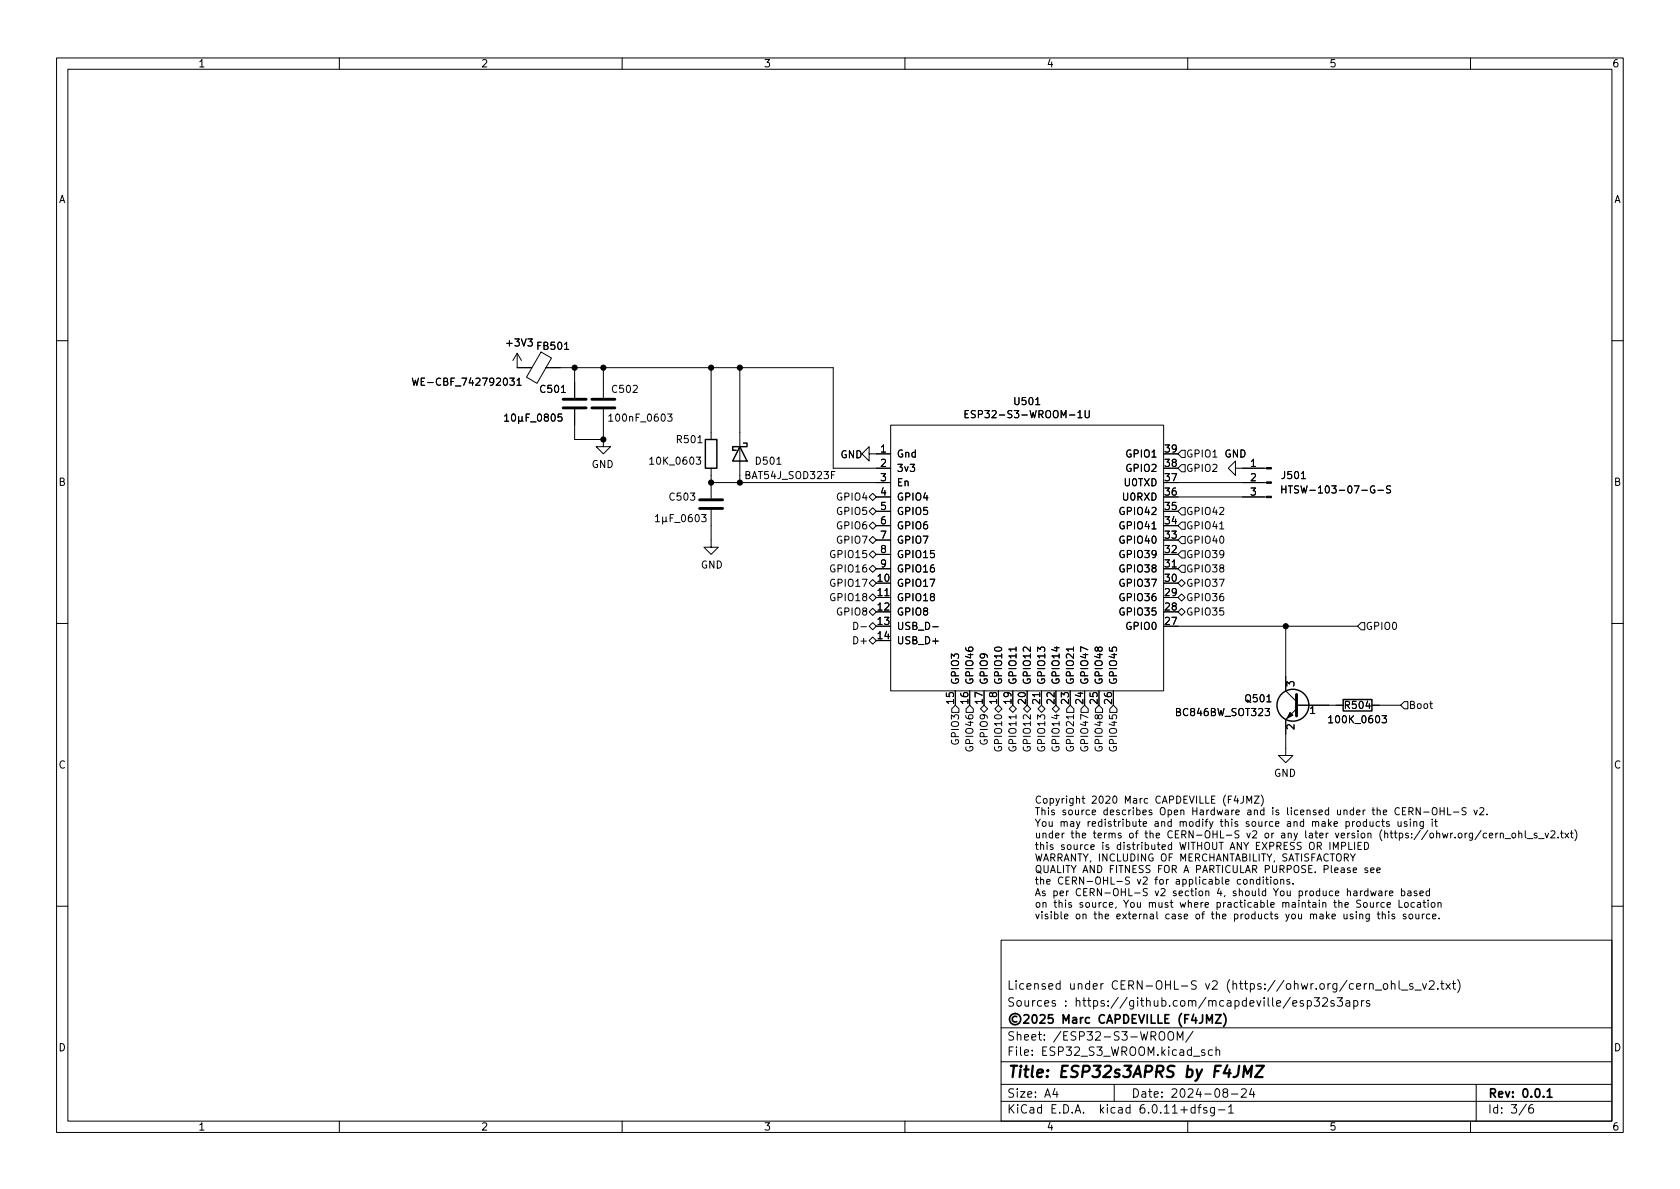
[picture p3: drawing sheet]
<svg xmlns="http://www.w3.org/2000/svg" width="297mm" height="210mm" viewBox="0 0 297 210" stroke-linecap="round" stroke-linejoin="round" font-family="sans-serif">
<g fill="none" stroke="#000" stroke-width=".18">
<path d="M10 10.2h277v190.1h-277zM12 12.2h273v186.1h-273zM60 10.2v2M110 10.2v2M160 10.2v2M210 10.2v2M260 10.2v2M93.3 59.9h.8l-.4 .5 .4 .1v.6l-.2 .1-.6-.1M10 60.2h2M89.2 73.6l.4-.4v1.3M89.2 74.5h.7M90.1 66.9h.8l-.4 .4 .4 .2v.5l-.2 .1-.6-.1"/>
<path d="M90.6 73.3l.1-.1a.68 .68 0 0 1 .5 .6 .68 .68 0 0 1-.5 .7l-.1-.1-.2-.4zM91.4 67.2l.4-.3v1.2M91.4 68.1h.7M91.4 62.5l-.7 1.2M91.4 62.5v2.5h2.6M91.4 62.5l.8 1.2M91.7 73.6v1.3M92.3 74.3l.2 .2M92.3 73.6l-.1 .8-.3 .1-.2-.2M93 73.8h.5M93.6 73.2h-.6v1.3M93.8 74.6h1"/>
<path d="M95.1 73.3l.2-.1a.68 .68 0 0 1 .5 .6 .68 .68 0 0 1-.5 .7l-.2-.1-.1-.4zM95.7 62.2l1.8 1.1-2.6 4.5-1.8-1.1zM96.5 73.8l-.3-.3 .1-.2 .2-.1 .3 .1 .2 .2-.1 .1-.5 .2-.2 .2 .1 .4 .2 .1h.2l.3-.3-.1-.3-.2-.1M96.5 65h50.8v17.8h10.2M97.6 73.3l.1-.1a.68 .68 0 0 1 .5 .6 .68 .68 0 0 1-.5 .7l-.1-.1-.2-.4zM99.3 69.4h.7M99.3 73.2h-.6v.6l.1-.1 .5 .1 .1 .1-.1 .5-.2 .1-.4-.1M99.8 61.8h.7M101.6 65v5.4M101.6 72.4v5.3h5.1M106.7 77.7v1.3h-1.3l1.3 1.3 1.2-1.3h-1.2M106.7 65v5.4"/>
<path d="M106.7 72.4v5.3M118 73.2h.8l-.4 .5 .4 .1v.6l-.2 .1-.6-.1M123.4 78.3h.7M125.7 65v12.7M130.8 65v20.3M157.5 75.2h48.2v47h-48.2zM183.1 71.6h.7M189.1 73.4h.9M190.6 73l.4-.4v1.3M190.6 73.9h.7M191.9 72.6v1l.2 .3h.2l.3-.3v-1M208.9 79.6h.6v1.3h-.6l-.6-.6z"/>
<path d="M285 60.2h2M115.9 91.4l.4-.4v1.3M115.9 92.3h.7M117.2 91.4v1.3M117.8 92.1l.1 .2M117.8 91.4l-.1 .8-.4 .1-.1-.2M118.5 91.6h.4M119.1 91h-.6v1.3M119.3 92.4h.9M120.6 91.1l.2-.1a.68 .68 0 0 1 .4 .6 .68 .68 0 0 1-.4 .7l-.2-.2-.1-.3zM122.3 91l-.4 .1a.86 .86 0 0 0 0 1.2l.5-.2v-.4l-.2-.2h-.4l-.1 .2M123 91.1l.2-.1a.68 .68 0 0 1 .4 .6 .68 .68 0 0 1-.4 .7l-.2-.2-.1-.3z"/>
<path d="M123.1 80.8h.8l-.4 .5 .3 .1v.6l-.2 .1-.5-.1M124.1 91h.7l-.4 .5 .4 .1v.5l-.2 .2-.5-.2M125.7 90.2v6.6h1.3l-1.3 1.2-1.2-1.2h1.2M125.7 85.3h31.8M125.7 82.8v5.3M137.4 82.1h.7M147 84h.4M147.6 83.4h-.6v1.2M153.7 80.3v-1.3l-1.3 1.3 1.3 1.2v-1.2h3.8M153.7 90.4l.6-.6 .6 .6-.6 .7zM153.7 95.5l.6-.6 .6 .6-.6 .6zM153.7 93l.6-.7 .6 .7-.6 .6z"/>
<path d="M153.7 98l.6-.6 .6 .6-.6 .7zM154.3 87.2l.6 .7-.6 .6-.6-.6zM154.3 99.9l.6 .7-.6 .6-.6-.6zM154.9 98h2.6M154.9 95.5h2.6M154.9 93h2.6M154.9 90.4h2.6M154.9 87.9h2.6M203.7 93.5h.7M205.7 80.3h2.6M205.7 82.8h2.6M205.7 85.3h18.2"/>
<path d="M205.7 98h2.6M205.7 95.5h2.6M205.7 93h2.6M205.7 90.4h2.6M205.7 87.9h18.2M208.9 82.2h.6v1.2h-.6l-.6-.6zM208.9 97.4h.6v1.3h-.6l-.6-.7zM208.9 92.3h.6v1.3h-.6l-.6-.6zM208.9 89.8h.6v1.3h-.6l-.6-.7zM208.9 94.9h.6v1.2h-.6l-.6-.6zM208.9 99.9h.6v1.3h-.6l-.6-.6zM215.7 93.5h.7"/>
<path d="M218.4 82.8v-1.3l-1.2 1.3 1.2 1.3v-1.3h5.5M230.1 84.6h.7M243 86a.59 .59 0 0 0-.7 .5 .59 .59 0 0 0 .7 .6l.1-.5h-.3M243.6 86.7h1M245.9 86l-.5-.1-.2 .1v.4l.5 .2 .2 .3-.3 .3-.5-.1M10 110.2h2M151 110a.64 .64 0 0 1 .7 .7 .64 .64 0 0 1-.7 .6zM152.2 110.8h1M153.7 105.7l.6-.7 .6 .7-.6 .6zM153.7 108.2l.6-.6 .6 .6-.6 .6zM153.7 113.3l.6-.7 .6 .7-.6 .6zM153.7 110.7l.6-.6 .6 .6-.6 .7z"/>
<path d="M153.7 103.1l.6-.6 .6 .6-.6 .7zM154.9 103.1h2.6M154.9 105.7h2.6M154.9 108.2h2.6M154.9 110.7h2.6M154.9 113.3h2.6M154.9 100.6h2.6M156.5 105.3h.7M164.9 110.8h1M179.6 114.4v.7M189.8 114.4v.7M205.7 103.1h2.6"/>
<path d="M205.7 105.7h2.6M205.7 108.2h2.6M205.7 110.7h34.3M205.7 100.6h2.6M207.3 100.3h.7M208.3 103.1l.6-.6 .6 .6-.6 .7zM208.3 105.7l.6-.7 .6 .7-.6 .6zM208.9 107.6l.6 .6-.6 .6-.6-.6zM227.3 110.7v11.5l1.9 1.9M240.7 110.1h.6v1.3h-.6l-.7-.7zM285 110.2h2M168.9 124.7l.6 .6v.7h-1.2v-.7z"/>
<path d="M168.9 122.2v2.5M171.4 124.7l.7 .6v.7h-1.3v-.7zM171.4 122.2v2.5M173.4 125.3l.6-.6 .6 .6-.6 .7zM174 122.2v2.5M175.9 125.3l.6-.6 .7 .6-.7 .7zM176.5 122.2v2.5M179.1 124.7l.6 .6-.6 .7-.7-.7zM179.1 122.2v2.5M179.6 126.4v.7M181 125.3l.6-.6 .6 .6-.6 .7zM181.6 122.2v2.5"/>
<path d="M183.5 125.3l.6-.6 .7 .6-.7 .7zM183.8 122.5v.7M184.1 122.2v2.5M186.1 125.3l.6-.6 .6 .6-.6 .7zM186.7 122.2v2.5M189.2 124.7l.7 .6v.7h-1.3v-.7zM189.2 122.2v2.5M189.8 126.4v.7M191.8 124.7l.6 .6v.7h-1.3v-.7zM191.8 122.2v2.5M194.3 124.7l.6 .6v.7h-1.2v-.7zM194.3 122.2v2.5"/>
<path d="M196.8 124.7l.7 .6v.7h-1.3v-.7zM196.8 122.2v2.5M223.7 125.3h.8l-.5 .5 .4 .1v.5l-.2 .2-.5-.2M224 124.1h.7M227.5 121.3v-.8l.5 .5 .1-.4h.6l.1 .2-.1 .5M228.8 128.2v.7l-.9-.7-.4 .2 .1 .5M229.2 125.3l-1.9 1.9v6.4h-1.2l1.2 1.3 1.3-1.3h-1.3M229.2 124.7h8.3M231.7 125.3l.4-.4v1.3M241.8 124l-.3 .9h.8M242.6 124.7h5M244.4 126.6h.7l-.4 .4 .4 .2v.5l-.2 .1-.5-.1"/>
<path d="M248.3 124.1h.6v1.2h-.6l-.7-.6zM252.8 124.4h.5M253 124v1.1l.3 .2M186.2 149.4h-.3l-.2 .2v.1l.5 .2v.3h-.5M188.2 147.3l-.4 .3M191.3 141.2h.5M191.5 140.8v1.1l.3 .1M192.9 149.8l.6-.1-.1-.3h-.3l-.2 .2v.6h.5M193.1 143.7l.6-.2v-.2l-.4-.1-.2 .2 .1 .6h.5M196.9 140.8h.1a.68 .68 0 0 1 .5 .6 .68 .68 0 0 1-.5 .6 .84 .84 0 0 1-.1-1.2zM199.7 155.1h-.5l-.2 .1v.4l.6 .2 .1 .3-.2 .3-.5-.1M201.3 145.3h.5"/>
<path d="M201.5 144.9v1l.3 .2M202.1 145.7l.6-.1v-.3h-.4l-.2 .2 .1 .6h.5M202.9 157.2l-.5-.1-.3 .3 .1 .3 .6 .2v.4l-.2 .1-.5-.1M203.6 143.3l-.3-.1-.1 .2v.2l.4 .1v.3h-.4M207.1 149.4h-.3l-.3 .2 .2 .6h.4M207.1 148.9v1.3M215.2 159.7l.4-.1 .2 .2-.1 .6h-.5M215.2 159.6v1.3M216.7 155.9l.6-.1-.1-.2-.3-.1-.2 .2 .1 .6h.4M218.5 157.6h-.3l-.2 .1 .1 .2 .4 .1v.3h-.5M219.1 147l-.5-.1-.3 .2 .2 .3 .5 .3v.4l-.2 .1-.5-.1M220.5 147.3l.3 .9 .3-.9"/>
<path d="M220.8 145.3h-.3l-.2 .2 .1 .1 .4 .2v.3h-.5M221.5 147l.5-.1 .2 .4-.8 .9h.8M223.8 147.4l.3-.1 .2 .3v.3l-.2 .3-.3-.1-.1-.2zM225 142.8v.1M225 143.2v.9M225.2 157.1l.4 .7 .4-.7M226.1 143.3l-.3-.1-.2 .2 .1 .2 .4 .1v.3h-.5M226.6 147.4h.5l.1 .8M226.8 159.7l.2-.1 .3 .1v.7M226.8 159.6v.8M227.2 147.6l-.5 .1-.1 .2 .1 .3 .5-.1M227.6 142.8v1.1l.2 .2"/>
<path d="M227.6 145.3h.5l.1 .8M228.2 145.6h-.4l-.2 .2 .2 .3h.4M228.6 156.2v.2M229.7 157.6h.4l.2 .2-.1 .5h-.5M229.7 157.6v1.2M230.9 146.9v1.1l.1 .2M232.1 145.4l.1-.1h.3l.1 .8M232.1 145.3v.8M234.1 153.7l.6-.1 .1-.1v-.3l-.7-.2v1.3M235.8 159.6h.5M236 159.2v1.1l.3 .1M236.1 147.3l.3 .9 .3-.9"/>
<path d="M236.5 143.2v.8l.3 .1 .2-.1M238 145.3h.4l.2 .2-.1 .6h-.5M238 145.3v1.3M238.2 157.7l.2-.1h.3l.1 .8M238.2 157.1v1.3M240.6 159.2h-.5l-.2 .1v.4l.6 .2 .1 .3-.3 .2h-.4M241.8 153.5h-.3l-.2 .1 .1 .2 .4 .1v.3h-.5M242.6 143.2h.5M242.8 142.8v1.1l.3 .2M244.3 146.7a1.46 1.46 0 0 0 0 2M247.2 145.3v.8h.3l.2-.1M247.4 159.2v1.2h.6"/>
<path d="M247.4 142.9a.6 .6 0 0 0-.8 .5 .6 .6 0 0 0 .6 .7l.2-.1M247.7 145.3v.8M247.8 157.6h.3l.3 .2-.1 .5h-.5M247.8 157.1v1.3M253.2 144.9v.1M253.2 145.3v.8M253.7 145.3h.4M253.8 144.9v1l.3 .2M260.6 143.2l.3 .9 .3-.9M273.2 147.3l.3 .9 .3-.9M274.2 147l.5-.1 .2 .4-.7 .9h.7M275.5 148.1v.1"/>
<path d="M275.9 147.3h.5M276.1 146.9v1.1l.3 .2M276.7 147.3l.7 .9M277.4 147.3l-.7 .9M277.7 147.3h.4M277.8 146.9v1.1l.3 .2M278.4 146.7a1.46 1.46 0 0 1 0 2M10 160.2h2M177 166.3h108v32h-108zM186.6 177l-.4-.1-.2 .2 .1 .3 .5 .1v.4h-.6M187.4 174l-.4-.1-.3 .3v.4l.2 .3h.5M187.4 173.4v1.5"/>
<path d="M188.2 162.1l.6-.2v-.2l-.4-.1-.2 .2 .1 .6h.5M197.3 160.4l-.1 .2M204.5 161.2v1.1l.2 .2M211.5 173.5l-.6-.1-.2 .2v.4l.7 .3 .1 .3-.3 .3h-.6M214.2 161.6h.4M218.3 161.7l.3-.1 .3 .3-.1 .5h-.5M218.3 161.6v1.3M224.7 160l.6-.1-.1-.2-.3-.1-.2 .2v.6h.5M227.3 161.6l.3 .9M228 161.6l-.5 1.2-.2 .1M231.1 177l.5-.1 .3 .3v.4l-.2 .3h-.6M231.7 161.8l.2-.2 .3 .1v.8"/>
<path d="M231.7 161.6v.9M232.4 176.4h.9l-.5 .6 .4 .1v.7l-.2 .1h-.4l-.2-.1M233.9 176.6l.5-.2 .2 .2 .1 .3-.9 1h.9M235.9 177l-.4-.1-.2 .2 .1 .3 .5 .1v.4h-.6M236.4 176.4h1l-.5 .6 .4 .1v.7l-.2 .1h-.5l-.2-.1M237.6 161.6l.1 .8 .3 .1 .2-.1M238 177h.6v.9M238.2 161.6v.9M238.6 177.3l-.5 .1a.29 .29 0 0 0-.2 .2 .29 .29 0 0 0 .2 .3h.5M239.4 177l.4-.1 .3 .3v.4l-.2 .3h-.5M239.4 176.9v1.5M240.7 176.9v1"/>
<path d="M241.1 176.9l-.2 .1-.2 .2M242.1 177l-.3-.1-.2 .2v.3l.5 .1v.4h-.5M243.5 161.6h.5M243.7 161.2v1.1l.3 .2M248.6 161.7l-.3-.1-.2 .2v.2l.5 .1v.3h-.5M250.1 175.1h1.2M251.5 173.9l.4 1 .3-1M252.7 173.6l.6-.2 .2 .2 .1 .3-1 1h1M254.2 174.8v.1M254.7 173.9h.6M254.9 173.4v1.3l.4 .2M255.7 173.9l.7 1"/>
<path d="M256.4 173.9l-.7 1M256.8 173.9h.6M257 173.4v1.3l.4 .2M257.7 173.2a1.72 1.72 0 0 1 0 2.3M285 160.2h2M60 198.3v2M110 198.3v2M160 198.3v2M177 194.8h108M177 191.8h108M177 187.8h108M177 181.8h108"/>
<path d="M182.5 186.5v.1M182.5 185.7v.1M184.6 183.8v.1M184.6 183v.1M197 191.8v3M206.7 182.5a.5 .5 0 0 1 .5 0 .5 .5 0 0 1 .3 .4v.5a.5 .5 0 0 1-.5 .6 .5 .5 0 0 1-.5-.6v-.5zM208.1 183.9v-1.5l.5 1.1 .5-1.1v1.5M210 198.3v2M210.9 182.4l-1.3 1.9M215 185.8l.2-.2 .4 .1v.9M215 185.1v1.5M215.4 196.3h1.2"/>
<path d="M217.2 195.8l.4-.5v1.5M217.2 196.8h.9M217.7 193.5h1.2M219.5 192.7l.6-.2 .2 .2 .1 .3-1 1h1M221.3 192.5l-.4 1h1M221.6 193v1M260 198.3v2M261 191.8v6.5M271 195.3a.6 .6 0 0 0-.7 .7v.5l.1 .3h.5l.2-.1 .1-.5-.2-.2-.4-.1-.3 .3"/>
</g>
<g fill="none" stroke="#000" stroke-width=".3">
<path d="M179.8 179.8a.52 .52 0 0 0-.8 .4 .52 .52 0 0 0 .8 .4M181.1 179.6l.5-.2 .2 .2 .1 .3-.9 1h.9M182.6 179.6l.2-.2a.81 .81 0 0 1 .6 .7 .81 .81 0 0 1-.3 .8h-.1a.81 .81 0 0 1-.4-1.3zM183.9 179.6l.6-.2 .2 .2 .1 .3-1 1h1M186.1 179.4h-.7l-.1 .7 .3-.1 .5 .1 .1 .2-.1 .5-.2 .1-.6-.1M273.6 194h.8"/>
<circle cx="179.5" cy="180.2" r="1"/>
</g>
<g fill="#000" stroke="#000" stroke-width=".18">
<path d="M223.9 87.8h.9v.2h-.9zM223.9 85.2h.9v.3h-.9zM223.9 82.7h.9v.2h-.9zM228.1 126l.5 .5-1 .5z"/>
<circle cx="101.6" cy="65" r=".46"/>
<circle cx="106.7" cy="77.7" r=".46"/>
<circle cx="106.7" cy="65" r=".46"/>
<circle cx="125.7" cy="65" r=".46"/>
<circle cx="130.8" cy="65" r=".46"/>
<circle cx="125.7" cy="85.3" r=".46"/>
<circle cx="130.8" cy="85.3" r=".46"/>
<circle cx="227.3" cy="110.7" r=".46"/>
</g>
<g fill="none" stroke="#000" stroke-width=".25">
<path d="M124.7 77.7h2v5.1h-2zM130.8 79l1.3 2.5h-2.6zM131.4 78.4h.7v.6h-2.6v.6h.7M237.5 123.7h5.1v2h-5.1z"/>
<circle cx="228.6" cy="124.7" r="2.82"/>
</g>
<path d="M99.6 72.1h4M99.6 70.6h4M104.6 72.1h4.1M104.6 70.6h4.1M123.7 89.9h4.1M123.7 88.4h4.1M229.2 122.8v3.8" fill="none" stroke="#000" stroke-width=".51"/>
<g font-size="2.8">
<text x="178" y="191.2">Title:</text>
<text x="187.3" y="191.2">ESP32s3APRS</text>
<text x="209.8" y="191.2">by F4JMZ</text>
</g>
<g font-size="2.1">
<text x="178" y="178.5">Sources</text>
<text x="178" y="175.5">Licensed</text>
<text x="188.2" y="178.5">: https://github.com/mcapdeville/esp32s3aprs</text>
<text x="189" y="175.5">under</text>
<text x="196.6" y="175.5">CERN-OHL-S</text>
<text x="213.3" y="175.5">v2</text>
<text x="217.2" y="175.5">(https://ohwr.org/cern_ohl_s_v2.txt)</text>
<text x="178" y="184.5">Sheet:</text>
<text x="186.2" y="184.5">/ESP32-S3-WROOM/</text>
<text x="187.7" y="181.5">Marc</text>
<text x="194.5" y="181.5">CAPDEVILLE (F4JMZ)</text>
<text x="178" y="187.2">File:</text>
<text x="184.4" y="187.2">ESP32_S3_WROOM.kicad_sch</text>
<text x="178" y="197.4">KiCad</text>
<text x="178" y="194.6">Size:</text>
<text x="184.7" y="194.6">A4</text>
<text x="185.7" y="197.4">E.D.A.</text>
<text x="194.6" y="197.4">kicad</text>
<text x="200" y="194.6">Date:</text>
<text x="201.8" y="197.4">6.0.11+dfsg-1</text>
<text x="207" y="194.6">2024-08-24</text>
<text x="263" y="194.6">Rev:</text>
<text x="263" y="197.4">Id:</text>
<text x="267.1" y="197.4">3/6</text>
<text x="269.1" y="194.6">0.0.1</text>
</g>
<g font-size="1.8">
<text x="35" y="12.3">1</text>
<text x="85" y="12.3">2</text>
<text x="135" y="12.3">3</text>
<text x="185" y="12.3">4</text>
<text x="235" y="12.3">5</text>
<text x="285" y="12.3">6</text>
<text x="10.4" y="36.3">A</text>
<text x="285.4" y="36.3">A</text>
<text x="89.2" y="61.6">+3V3</text>
<text x="94.7" y="62.2">FB501</text>
<text x="72.6" y="68.6">WE-CBF_742792031</text>
<text x="95.3" y="69.9">C501</text>
<text x="108" y="69.9">C502</text>
<text x="107.3" y="74.9">100nF_0603</text>
<text x="170.3" y="74.3">ESP32-S3-WROOM-1U</text>
<text x="179.1" y="72">U501</text>
<text x="104.5" y="83.1">GND</text>
<text x="114.6" y="82.6">10K_0603</text>
<text x="119.4" y="78.7">R501</text>
<text x="133.4" y="82.6">D501</text>
<text x="148.5" y="81.4">GND</text>
<text x="155.5" y="80">1</text>
<text x="155.5" y="82.5">2</text>
<text x="158.5" y="81.3">Gnd</text>
<text x="158.5" y="83.8">3v3</text>
<text x="198.9" y="83.8">GPIO2</text>
<text x="198.9" y="81.3">GPIO1</text>
<text x="205.7" y="82.5">38</text>
<text x="205.7" y="80">39</text>
<text x="209.7" y="83.8">GPIO2</text>
<text x="209.7" y="81.3">GPIO1</text>
<text x="216.4" y="81.3">GND</text>
<text x="220.9" y="82.5">1</text>
<text x="10.3" y="86.3">B</text>
<text x="118.1" y="88.9">C503</text>
<text x="131.5" y="85.1">BAT54J_SOD323F</text>
<text x="147.7" y="88.9">GPIO4</text>
<text x="155.5" y="85.1">3</text>
<text x="155.5" y="87.6">4</text>
<text x="158.5" y="86.4">En</text>
<text x="158.5" y="88.9">GPIO4</text>
<text x="198.3" y="88.9">U0RXD</text>
<text x="198.6" y="86.4">U0TXD</text>
<text x="205.7" y="87.6">36</text>
<text x="205.7" y="85.1">37</text>
<text x="220.9" y="85.1">2</text>
<text x="220.9" y="87.6">3</text>
<text x="226.3" y="87.6">HTSW-103-07-G-S</text>
<text x="226.4" y="85.1">J501</text>
<text x="285.3" y="86.3">B</text>
<text x="147.7" y="91.4">GPIO5</text>
<text x="147.7" y="94">GPIO6</text>
<text x="155.5" y="90.2">5</text>
<text x="155.5" y="92.7">6</text>
<text x="155.5" y="95.2">7</text>
<text x="158.5" y="91.4">GPIO5</text>
<text x="158.5" y="94">GPIO6</text>
<text x="197.7" y="94">GPIO41</text>
<text x="197.7" y="91.4">GPIO42</text>
<text x="205.7" y="95.2">33</text>
<text x="205.7" y="92.7">34</text>
<text x="205.7" y="90.2">35</text>
<text x="209.7" y="94">GPIO41</text>
<text x="209.7" y="91.4">GPIO42</text>
<text x="123.8" y="100.9">GND</text>
<text x="146.5" y="101.6">GPIO16</text>
<text x="146.5" y="99.1">GPIO15</text>
<text x="147.7" y="96.5">GPIO7</text>
<text x="155.5" y="97.8">8</text>
<text x="155.5" y="100.3">9</text>
<text x="158.5" y="96.5">GPIO7</text>
<text x="158.5" y="99.1">GPIO15</text>
<text x="158.5" y="101.6">GPIO16</text>
<text x="197.7" y="101.6">GPIO38</text>
<text x="197.7" y="99.1">GPIO39</text>
<text x="197.7" y="96.5">GPIO40</text>
<text x="205.7" y="100.3">31</text>
<text x="205.7" y="97.8">32</text>
<text x="209.7" y="99.1">GPIO39</text>
<text x="209.7" y="96.5">GPIO40</text>
<text x="209.7" y="101.6">GPIO38</text>
<text x="146.5" y="106.7">GPIO18</text>
<text x="146.5" y="104.1">GPIO17</text>
<text x="154.9" y="102.9">10</text>
<text x="154.9" y="105.4">11</text>
<text x="154.9" y="107.9">12</text>
<text x="158.5" y="104.1">GPIO17</text>
<text x="158.5" y="106.7">GPIO18</text>
<text x="197.7" y="106.7">GPIO36</text>
<text x="197.7" y="104.1">GPIO37</text>
<text x="205.7" y="107.9">28</text>
<text x="205.7" y="105.4">29</text>
<text x="205.7" y="102.9">30</text>
<text x="209.7" y="104.1">GPIO37</text>
<text x="209.7" y="106.7">GPIO36</text>
<text x="147.7" y="109.2">GPIO8</text>
<text x="154.9" y="110.5">13</text>
<text x="154.9" y="113">14</text>
<text x="158.5" y="109.2">GPIO8</text>
<text x="158.5" y="111.8">USB_D-</text>
<text x="197.7" y="109.2">GPIO35</text>
<text x="198.9" y="111.8">GPIO0</text>
<text x="205.7" y="110.5">27</text>
<text x="209.7" y="109.2">GPIO35</text>
<text x="241.4" y="111.8">GPIO0</text>
<text x="150.6" y="114.3">D+</text>
<text x="158.5" y="114.3">USB_D+</text>
<text x="168.7" y="124.7" transform="rotate(-90 168.7 124.7)">15</text>
<text x="169.9" y="121.2" transform="rotate(-90 169.9 121.2)">GPIO3</text>
<text x="171.2" y="124.7" transform="rotate(-90 171.2 124.7)">16</text>
<text x="172.5" y="121.2" transform="rotate(-90 172.5 121.2)">GPIO46</text>
<text x="173.7" y="124.7" transform="rotate(-90 173.7 124.7)">17</text>
<text x="175" y="121.2" transform="rotate(-90 175 121.2)">GPIO9</text>
<text x="176.3" y="124.7" transform="rotate(-90 176.3 124.7)">18</text>
<text x="177.6" y="121.2" transform="rotate(-90 177.6 121.2)">GPIO10</text>
<text x="178.8" y="124.7" transform="rotate(-90 178.8 124.7)">19</text>
<text x="180.1" y="121.2" transform="rotate(-90 180.1 121.2)">GPIO11</text>
<text x="181.4" y="124.7" transform="rotate(-90 181.4 124.7)">20</text>
<text x="182.6" y="121.2" transform="rotate(-90 182.6 121.2)">GPIO12</text>
<text x="183.9" y="124.7" transform="rotate(-90 183.9 124.7)">21</text>
<text x="185.2" y="121.2" transform="rotate(-90 185.2 121.2)">GPIO13</text>
<text x="186.4" y="124.7" transform="rotate(-90 186.4 124.7)">22</text>
<text x="187.7" y="121.2" transform="rotate(-90 187.7 121.2)">GPIO14</text>
<text x="189" y="124.7" transform="rotate(-90 189 124.7)">23</text>
<text x="190.3" y="121.2" transform="rotate(-90 190.3 121.2)">GPIO21</text>
<text x="191.5" y="124.7" transform="rotate(-90 191.5 124.7)">24</text>
<text x="192.8" y="121.2" transform="rotate(-90 192.8 121.2)">GPIO47</text>
<text x="194.1" y="124.7" transform="rotate(-90 194.1 124.7)">25</text>
<text x="195.3" y="121.2" transform="rotate(-90 195.3 121.2)">GPIO48</text>
<text x="196.6" y="124.7" transform="rotate(-90 196.6 124.7)">26</text>
<text x="197.9" y="121.2" transform="rotate(-90 197.9 121.2)">GPIO45</text>
<text x="219.9" y="124.6">Q501</text>
<text x="237.5" y="125.7">R504</text>
<text x="249" y="125.7">Boot</text>
<text x="169.9" y="131.9" transform="rotate(-90 169.9 131.9)">GPIO3</text>
<text x="175" y="131.9" transform="rotate(-90 175 131.9)">GPIO9</text>
<text x="207.6" y="127">BC846BW_SOT323</text>
<text x="231.4" y="127">1</text>
<text x="234.6" y="128.3">100K_0603</text>
<text x="10.3" y="136.3">C</text>
<text x="172.5" y="133.1" transform="rotate(-90 172.5 133.1)">GPIO46</text>
<text x="177.6" y="133.1" transform="rotate(-90 177.6 133.1)">GPIO10</text>
<text x="180.1" y="133.1" transform="rotate(-90 180.1 133.1)">GPIO11</text>
<text x="182.6" y="133.1" transform="rotate(-90 182.6 133.1)">GPIO12</text>
<text x="185.2" y="133.1" transform="rotate(-90 185.2 133.1)">GPIO13</text>
<text x="187.7" y="133.1" transform="rotate(-90 187.7 133.1)">GPIO14</text>
<text x="190.3" y="133.1" transform="rotate(-90 190.3 133.1)">GPIO21</text>
<text x="192.8" y="133.1" transform="rotate(-90 192.8 133.1)">GPIO47</text>
<text x="195.3" y="133.1" transform="rotate(-90 195.3 133.1)">GPIO48</text>
<text x="197.9" y="133.1" transform="rotate(-90 197.9 133.1)">GPIO45</text>
<text x="225.2" y="137.7">GND</text>
<text x="285.3" y="136.3">C</text>
<text x="182.9" y="142.1">Copyright</text>
<text x="193" y="142.1">2020</text>
<text x="198.9" y="142.1">Marc</text>
<text x="204.5" y="142.1">CAPDEVILLE (F4JMZ)</text>
<text x="182.9" y="144.1">This</text>
<text x="182.9" y="146.2">You</text>
<text x="182.9" y="148.2">under</text>
<text x="187.4" y="146.2">may</text>
<text x="187.7" y="144.1">source</text>
<text x="189.3" y="148.2">the</text>
<text x="192.3" y="146.2">redistribute</text>
<text x="193.4" y="148.2">terms</text>
<text x="195.2" y="144.1">describes</text>
<text x="199.8" y="148.2">of</text>
<text x="202.8" y="148.2">the</text>
<text x="204.3" y="146.2">and</text>
<text x="205.3" y="144.1">Open</text>
<text x="206.9" y="148.2">CERN-OHL-S</text>
<text x="208.9" y="146.2">modify</text>
<text x="211.1" y="144.1">Hardware</text>
<text x="216.3" y="146.2">this</text>
<text x="220.9" y="146.2">source</text>
<text x="221" y="144.1">and</text>
<text x="224.4" y="148.2">or</text>
<text x="227.5" y="148.2">any</text>
<text x="228.3" y="146.2">and</text>
<text x="228.3" y="144.1">licensed</text>
<text x="231.8" y="148.2">later</text>
<text x="232.9" y="146.2">make</text>
<text x="237.3" y="144.1">under</text>
<text x="237.4" y="148.2">version</text>
<text x="239" y="146.2">products</text>
<text x="243.8" y="144.1">the</text>
<text x="245.3" y="148.2">(https://ohwr.org/cern_ohl_s_v2.txt)</text>
<text x="247.8" y="144.1">CERN-OHL-S</text>
<text x="248.3" y="146.2">using</text>
<text x="262" y="144.1">v2.</text>
<text x="182.9" y="150.3">this</text>
<text x="182.9" y="152.3">WARRANTY, INCLUDING</text>
<text x="182.9" y="154.4">QUALITY AND FITNESS FOR A PARTICULAR PURPOSE.</text>
<text x="187.5" y="150.3">source</text>
<text x="194.9" y="150.3">is</text>
<text x="197.7" y="150.3">distributed</text>
<text x="205.3" y="152.3">OF MERCHANTABILITY, SATISFACTORY</text>
<text x="209" y="150.3">WITHOUT ANY EXPRESS OR IMPLIED</text>
<text x="234.8" y="154.4">Please</text>
<text x="242.2" y="154.4">see</text>
<text x="182.9" y="156.4">the</text>
<text x="182.9" y="158.5">As per</text>
<text x="182.9" y="160.5">on</text>
<text x="186.3" y="160.5">this</text>
<text x="187" y="156.4">CERN-OHL-S</text>
<text x="190.3" y="158.5">CERN-OHL-S</text>
<text x="190.9" y="160.5">source,</text>
<text x="198.9" y="160.5">You</text>
<text x="201.1" y="156.4">v2</text>
<text x="203.4" y="160.5">must</text>
<text x="204.4" y="158.5">v2</text>
<text x="204.4" y="156.4">for</text>
<text x="207.7" y="158.5">section</text>
<text x="208.2" y="156.4">applicable</text>
<text x="209.2" y="160.5">where</text>
<text x="215.7" y="158.5">4,</text>
<text x="215.7" y="160.5">practicable</text>
<text x="218.6" y="158.5">should</text>
<text x="219.2" y="156.4">conditions.</text>
<text x="226" y="158.5">You</text>
<text x="227.5" y="160.5">maintain</text>
<text x="230.5" y="158.5">produce</text>
<text x="236.8" y="160.5">the</text>
<text x="239.2" y="158.5">hardware</text>
<text x="240.9" y="160.5">Source</text>
<text x="248.5" y="160.5">Location</text>
<text x="248.9" y="158.5">based</text>
<text x="182.9" y="162.5">visible</text>
<text x="190.1" y="162.5">on</text>
<text x="193.5" y="162.5">the</text>
<text x="197.6" y="162.5">external</text>
<text x="206.4" y="162.5">case</text>
<text x="211.9" y="162.5">of</text>
<text x="214.9" y="162.5">the</text>
<text x="219" y="162.5">products</text>
<text x="228.3" y="162.5">you</text>
<text x="232.7" y="162.5">make</text>
<text x="238.8" y="162.5">using</text>
<text x="245" y="162.5">this</text>
<text x="249.6" y="162.5">source.</text>
<text x="10.3" y="186.3">D</text>
<text x="285.3" y="186.3">D</text>
<text x="35" y="200.3">1</text>
<text x="85" y="200.3">2</text>
<text x="135" y="200.3">3</text>
<text x="185" y="200.3">4</text>
<text x="235" y="200.3">5</text>
<text x="285" y="200.3">6</text>
</g>
</svg>
